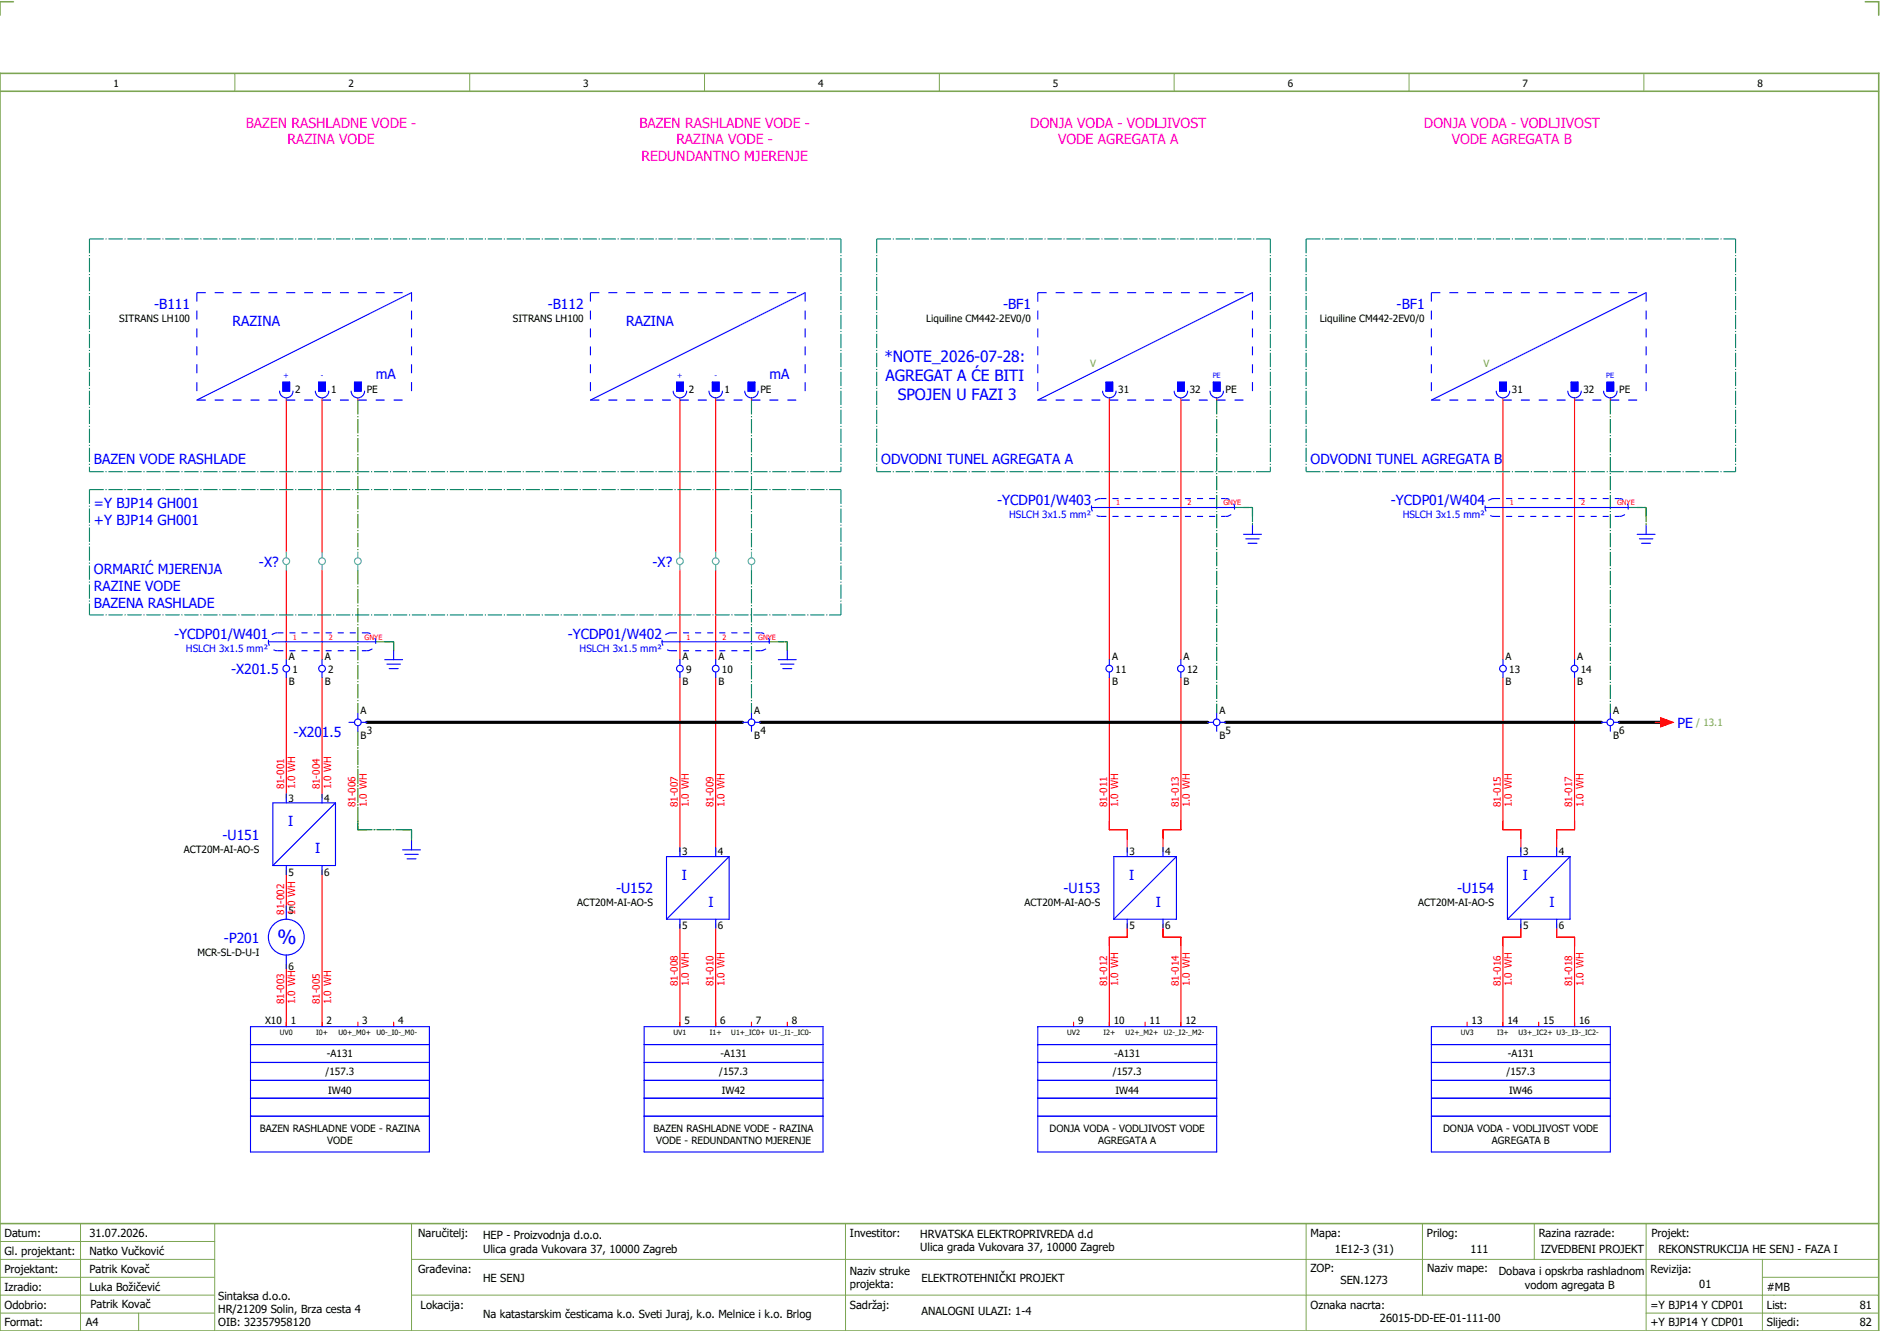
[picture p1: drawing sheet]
<svg xmlns="http://www.w3.org/2000/svg" width="421mm" height="297mm" viewBox="0 0 421 297" stroke-linecap="round" stroke-linejoin="round" font-family="sans-serif">
<path d="M0 16.4h420v281h-420zM3 .4h-3v3M417 .4h3v3M0 20.4h420M0 273.4h420" fill="none" stroke="#7ca552" stroke-width=".35"/>
<g fill="none" stroke="#7ca552" stroke-width=".22">
<path d="M52.5 16.4v4M105 16.4v4M157.5 16.4v4M210 16.4v4M262.5 16.4v4M315 16.4v4M367.5 16.4v4M0 277.4h48M18 273.4v24M48 273.4v24M92 273.4v24M189 273.4v24"/>
<path d="M292 273.4v23.8M318 273.4v16M343 273.4v8M368 273.4v23.8M0 281.4h48M0 285.4h47.8M0 293.4h47.8M31 293.4v4M47.8 289.4h-47.8M92 281.4h328M92 289.4h328M368 293.4h52"/>
<path d="M394 285.4h26M394 281.4v15.8"/>
</g>
<path d="M80 163.4v22M80 185.4h12M92 185.4v2.5" fill="none" stroke="#008000" stroke-width=".25" stroke-dasharray="3.2 .4 .3 .4"/>
<path d="M276 113.4h4M280 113.4v4M364 113.4h4M368 113.4v4M84 143.4h4M88 143.4v2M172 143.4h4M176 143.4v2" fill="none" stroke="#00be00" stroke-width=".25" stroke-dasharray="3.2 .4 .3 .4"/>
<g fill="none" stroke="#f00" stroke-width=".25">
<path d="M64 88.9v34.5M72 88.9v34.5M80 88.9v.5M152 88.9v34.5M160 88.9v34.5M168 88.9v.5M248 88.9v58.5M264 88.9v58.5M272 88.9v.5M336 88.9v58.5M352 88.9v58.5M360 88.9v.5"/>
<path d="M64 127.4v20M72 127.4v20M152 127.4v20M160 127.4v20M64 151.4v27M72 151.4v27M152 151.4v39M160 151.4v39M248 151.4v34h4v5M264 151.4v34h-4v5M336 151.4v34h4v5M352 151.4v34h-4v5"/>
<path d="M370 161.4h1.2M371.2 160.4l2.8 1-2.8 1zM64 194.4v9M72 194.4v35M64 215.4v14M152 206.4v23M160 206.4v23M252 206.4v3h-4v20M260 206.4v3h4v20M340 206.4v3h-4v20M348 206.4v3h4v20M80 228.4v1"/>
<path d="M88 228.4v1M168 228.4v1M176 228.4v1M240 228.4v1M256 228.4v1M328 228.4v1M344 228.4v1"/>
</g>
<path d="M80 89.4v34M168 89.4v34M272 89.4v70M360 89.4v70M80 127.4v32M168 127.4v32M80 183.4v2M80 185.4h2M90 185.4h2M92 185.4v2" fill="none" stroke="#008000" stroke-width=".25" stroke-dasharray="3.2 .4 .3 .4" stroke-linecap="butt"/>
<path d="M82 161.4h84M170 161.4h100M274 161.4h84M362 161.4h10" fill="none" stroke="#000" stroke-width=".7"/>
<g fill="none" stroke="#00f" stroke-width=".25">
<path d="M92 65.4l-48 24M180 65.4l-48 24M280 65.4l-48 24M368 65.4l-48 24M62.5 87.4a1.5 1.5 0 0 0 1.5 1.5 1.5 1.5 0 0 0 1.5-1.5M63.2 85.4h1.5v2h-1.5zM70.5 87.4a1.5 1.5 0 0 0 1.5 1.5 1.5 1.5 0 0 0 1.5-1.5M71.3 85.4h1.4v2h-1.4zM78.5 87.4a1.5 1.5 0 0 0 1.5 1.5 1.5 1.5 0 0 0 1.5-1.5M79.3 85.4h1.5v2h-1.5zM150.5 87.4a1.5 1.5 0 0 0 1.5 1.5 1.5 1.5 0 0 0 1.5-1.5M151.2 85.4h1.5v2h-1.5z"/>
<path d="M158.5 87.4a1.5 1.5 0 0 0 1.5 1.5 1.5 1.5 0 0 0 1.5-1.5M159.2 85.4h1.5v2h-1.5zM166.5 87.4a1.5 1.5 0 0 0 1.5 1.5 1.5 1.5 0 0 0 1.5-1.5M167.3 85.4h1.4v2h-1.4zM246.5 87.4a1.5 1.5 0 0 0 1.5 1.5 1.5 1.5 0 0 0 1.5-1.5M247.2 85.4h1.5v2h-1.5zM262.5 87.4a1.5 1.5 0 0 0 1.5 1.5 1.5 1.5 0 0 0 1.5-1.5M263.3 85.4h1.4v2h-1.4zM270.5 87.4a1.5 1.5 0 0 0 1.5 1.5 1.5 1.5 0 0 0 1.5-1.5M271.3 85.4h1.5v2h-1.5zM334.5 87.4a1.5 1.5 0 0 0 1.5 1.5 1.5 1.5 0 0 0 1.5-1.5M335.3 85.4h1.5v2h-1.5z"/>
<path d="M350.5 87.4a1.5 1.5 0 0 0 1.5 1.5 1.5 1.5 0 0 0 1.5-1.5M351.2 85.4h1.5v2h-1.5zM358.5 87.4a1.5 1.5 0 0 0 1.5 1.5 1.5 1.5 0 0 0 1.5-1.5M359.3 85.4h1.5v2h-1.5zM244 113.4h32M278 119.4h4M280 117.4v2M332 113.4h32M366 119.4h4M368 117.4v2M278.5 120.4h3M279 121.4h2"/>
<path d="M366.5 120.4h3M367 121.4h2M60 143.4h24M64 147.4v1.2M64 150.1v1.3M72 147.4v1.2M72 150.1v1.3M80 159.4v1.2M86 147.4h4M86.5 148.4h3M87 149.4h2M88 145.4v2"/>
<path d="M148 143.4h24M152 147.4v1.2M152 150.1v1.3M160 147.4v1.2M160 150.1v1.3M168 159.4v1.2M174 147.4h4M174.5 148.4h3M175 149.4h2M176 145.4v2M248 147.4v1.2M248 150.1v1.3"/>
<path d="M264 147.4v1.2M264 150.1v1.3M272 159.4v1.2M336 147.4v1.2M336 150.1v1.3M352 147.4v1.2M352 150.1v1.3M360 159.4v1.2M64 177.4v2M72 177.4v2M75 179.4l-14 14M75 179.4v14h-14"/>
<path d="M75 179.4h-14v14M78 161.4h1.3M80 162.1v1.3M80.8 161.4h1.2M166 161.4h1.3M168 162.1v1.3M168.7 161.4h1.3M270 161.4h1.3M272 162.1v1.3M272.8 161.4h1.2M358 161.4h1.3M360 162.1v1.3"/>
<path d="M360.8 161.4h1.2M64 193.4v2M72 193.4v2M90 189.9h4M90.5 190.9h3M91 191.9h2M92 187.9v2M152 189.4v2M160 189.4v2M163 191.4l-14 14M163 191.4v14h-14M163 191.4h-14v14"/>
<path d="M252 189.4v2M260 189.4v2M263 191.4v14h-14M263 191.4h-14v14M263 191.4l-14 14M340 189.4v2M348 189.4v2M351 191.4v14h-14M351 191.4h-14v14M351 191.4l-14 14M64 202.4v3M64 213.4v3"/>
<path d="M152 205.4v2M160 205.4v2M252 205.4v2M260 205.4v2M340 205.4v2M348 205.4v2M56 237.4h40M56 229.4h40v28h-40zM56 233.4h40M144 237.4h40M144 233.4h40M144 229.4h40v28h-40z"/>
<path d="M232 237.4h40M232 233.4h40M232 229.4h40v28h-40zM320 237.4h40M320 233.4h40M320 229.4h40v28h-40zM56 249.4h40M56 245.4h40M56 241.4h40M144 249.4h40M144 245.4h40M144 241.4h40"/>
<path d="M232 249.4h40M232 245.4h40M232 241.4h40M320 249.4h40M320 245.4h40M320 241.4h40"/>
<circle cx="64" cy="149.4" r=".75"/>
<circle cx="72" cy="149.4" r=".75"/>
<circle cx="152" cy="149.4" r=".75"/>
<circle cx="160" cy="149.4" r=".75"/>
<circle cx="248" cy="149.4" r=".75"/>
<circle cx="264" cy="149.4" r=".75"/>
<circle cx="336" cy="149.4" r=".75"/>
<circle cx="352" cy="149.4" r=".75"/>
<circle cx="80" cy="161.4" r=".75"/>
<circle cx="168" cy="161.4" r=".75"/>
<circle cx="272" cy="161.4" r=".75"/>
<circle cx="360" cy="161.4" r=".75"/>
<circle cx="64" cy="209.4" r="4"/>
</g>
<path d="M278 113.4h2M280 113.4v2M366 113.4h2M368 113.4v2M86 143.4h2M88 143.4v2M174 143.4h2M176 143.4v2" fill="none" stroke="#00be00" stroke-width=".25" stroke-dasharray="3.2 .4 .3 .4" stroke-linecap="butt"/>
<g fill="none" stroke="#007f7f" stroke-width=".25" stroke-dasharray="3.2 .4 .3 .4" stroke-linecap="butt">
<path d="M20 53.4h168M20 53.4v52M188 53.4v52M196 53.4h88M196 53.4v52M284 53.4v52M292 53.4h96M292 53.4v52M388 53.4v52M20 109.4h168M20 109.4v28M20 105.4h168"/>
<path d="M188 109.4v28M196 105.4h88M292 105.4h96M20 137.4h168"/>
</g>
<g fill="none" stroke="#52a5a5" stroke-width=".25">
<path d="M64 123.4v1.2M64 126.1v1.3M72 123.4v1.2M72 126.1v1.3M80 123.4v1.2M80 126.1v1.3M152 123.4v1.2M152 126.1v1.3M160 123.4v1.2M160 126.1v1.3M168 123.4v1.2M168 126.1v1.3"/>
<circle cx="64" cy="125.4" r=".75"/>
<circle cx="72" cy="125.4" r=".75"/>
<circle cx="80" cy="125.4" r=".75"/>
<circle cx="152" cy="125.4" r=".75"/>
<circle cx="160" cy="125.4" r=".75"/>
<circle cx="168" cy="125.4" r=".75"/>
</g>
<g fill="#00f" stroke="#00f" stroke-width=".22">
<path d="M63.2 85.4h1.5v2h-1.5z"/>
<path d="M71.3 85.4h1.4v2h-1.4z"/>
<path d="M79.3 85.4h1.5v2h-1.5z"/>
<path d="M151.2 85.4h1.5v2h-1.5z"/>
<path d="M159.2 85.4h1.5v2h-1.5z"/>
<path d="M167.3 85.4h1.4v2h-1.4z"/>
<path d="M263.3 85.4h1.4v2h-1.4z"/>
<path d="M247.2 85.4h1.5v2h-1.5z"/>
<path d="M335.3 85.4h1.5v2h-1.5z"/>
<path d="M351.2 85.4h1.5v2h-1.5z"/>
<path d="M271.3 85.4h1.5v2h-1.5z"/>
<path d="M359.3 85.4h1.5v2h-1.5z"/>
</g>
<g fill="none" stroke="#00f" stroke-width=".25" stroke-dasharray="2 2" stroke-linecap="butt">
<path d="M44 65.4h48M44 65.4v24M92 65.4v24M132 65.4h48M132 65.4v24M180 65.4v24M232 65.4h48M232 65.4v24M280 65.4v24M320 65.4h48M320 65.4v24M368 65.4v24"/>
<path d="M44 89.4h48M132 89.4h48M232 89.4h48M320 89.4h48"/>
</g>
<g fill="none" stroke="#00f" stroke-width=".25" stroke-dasharray="1.4 1.4" stroke-linecap="butt">
<path d="M246 115.4h28M246 111.4h28M246 111.4a2 2 0 0 0-2 2 2 2 0 0 0 2 2M274 115.4a2 2 0 0 0 2-2 2 2 0 0 0-2-2M334 115.4h28M334 111.4h28M334 111.4a2 2 0 0 0-2 2 2 2 0 0 0 2 2M362 115.4a2 2 0 0 0 2-2 2 2 0 0 0-2-2M62 145.4h20M62 141.4h20M62 141.4a2 2 0 0 0-2 2 2 2 0 0 0 2 2M82 145.4a2 2 0 0 0 2-2 2 2 0 0 0-2-2"/>
<path d="M150 145.4h20M150 141.4h20M150 141.4a2 2 0 0 0-2 2 2 2 0 0 0 2 2M170 145.4a2 2 0 0 0 2-2 2 2 0 0 0-2-2"/>
</g>
<path d="M371.2 160.4l2.8 1-2.8 1z" fill="#f00" stroke="#f00" stroke-width=".22"/>
<text font-size="4.3" fill="#00f" x="62" y="211">%</text>
<g font-size="3.5" fill="#00f">
<text x="197.7" y="80.9">*NOTE_2026-07-28:</text>
<text x="197.9" y="85.1">AGREGAT A ĆE BITI</text>
<text x="200.7" y="89.3">SPOJEN U FAZI 3</text>
</g>
<g font-size="3.1" fill="#f0f">
<text x="54.9" y="28.5">BAZEN RASHLADNE VODE -</text>
<text x="142.9" y="28.5">BAZEN RASHLADNE VODE -</text>
<text x="230.3" y="28.5">DONJA VODA - VODLJIVOST</text>
<text x="318.3" y="28.5">DONJA VODA - VODLJIVOST</text>
<text x="64.3" y="32.3">RAZINA VODE</text>
<text x="151.2" y="32.3">RAZINA VODE -</text>
<text x="236.5" y="32.3">VODE AGREGATA A</text>
<text x="324.6" y="32.3">VODE AGREGATA B</text>
<text x="143.4" y="36">REDUNDANTNO MJERENJE</text>
</g>
<g font-size="3.1" fill="#00f">
<text x="34.5" y="69">-B111</text>
<text x="122.5" y="69">-B112</text>
<text x="224.2" y="69">-BF1</text>
<text x="312.2" y="69">-BF1</text>
<text x="52" y="72.8">RAZINA</text>
<text x="140" y="72.8">RAZINA</text>
<text x="84" y="84.8">mA</text>
<text x="172" y="84.8">mA</text>
<text x="21" y="103.8">BAZEN VODE RASHLADE</text>
<text x="197" y="103.8">ODVODNI TUNEL AGREGATA A</text>
<text x="293" y="103.8">ODVODNI TUNEL AGREGATA B</text>
<text x="21" y="113.5">=Y BJP14 GH001</text>
<text x="222.9" y="112.8">-YCDP01/W403</text>
<text x="310.9" y="112.8">-YCDP01/W404</text>
<text x="21" y="117.3">+Y BJP14 GH001</text>
<text x="21" y="128.3">ORMARIĆ MJERENJA</text>
<text x="57.9" y="126.6">-X?</text>
<text x="145.9" y="126.6">-X?</text>
<text x="21" y="132">RAZINE VODE</text>
<text x="21" y="135.8">BAZENA RASHLADE</text>
<text x="38.9" y="142.8">-YCDP01/W401</text>
<text x="126.9" y="142.8">-YCDP01/W402</text>
<text x="51.6" y="150.6">-X201.5</text>
<text x="65.6" y="164.7">-X201.5</text>
<text x="375" y="162.6">PE</text>
<text x="64.4" y="184.6">I</text>
<text x="49.8" y="187.6">-U151</text>
<text x="70.4" y="190.6">I</text>
<text x="152.4" y="196.6">I</text>
<text x="252.4" y="196.6">I</text>
<text x="340.4" y="196.6">I</text>
<text x="137.7" y="199.6">-U152</text>
<text x="158.4" y="202.6">I</text>
<text x="237.8" y="199.6">-U153</text>
<text x="258.4" y="202.6">I</text>
<text x="325.8" y="199.6">-U154</text>
<text x="346.4" y="202.6">I</text>
<text x="50.1" y="210.6">-P201</text>
</g>
<g font-size="2.5">
<text x="1" y="276.4">Datum:</text>
<text x="1" y="280.4">Gl. projektant:</text>
<text x="20" y="276.4">31.07.2026.</text>
<text x="20" y="280.4">Natko Vučković</text>
<text x="93.5" y="276.4">Naručitelj:</text>
<text x="108" y="276.9">HEP - Proizvodnja d.o.o.</text>
<text x="108" y="279.9">Ulica grada Vukovara 37, 10000 Zagreb</text>
<text x="190" y="276.4">Investitor:</text>
<text x="205.7" y="276.6">HRVATSKA ELEKTROPRIVREDA d.d</text>
<text x="205.7" y="279.6">Ulica grada Vukovara 37, 10000 Zagreb</text>
<text x="293" y="276.4">Mapa:</text>
<text x="298.4" y="279.9">1E12-3 (31)</text>
<text x="319" y="276.4">Prilog:</text>
<text x="328.7" y="279.9">111</text>
<text x="344" y="276.4">Razina razrade:</text>
<text x="344.4" y="279.9">IZVEDBENI PROJEKT</text>
<text x="369.2" y="276.3">Projekt:</text>
<text x="370.8" y="279.9">REKONSTRUKCIJA HE SENJ - FAZA I</text>
<text x="1" y="284.4">Projektant:</text>
<text x="20" y="284.4">Patrik Kovač</text>
<text x="93.5" y="284.4">Građevina:</text>
<text x="108" y="286.4">HE SENJ</text>
<text x="190" y="284.9">Naziv struke</text>
<text x="190" y="287.9">projekta:</text>
<text x="206" y="286.5">ELEKTROTEHNIČKI PROJEKT</text>
<text x="293" y="284.3">ZOP:</text>
<text x="299.7" y="286.9">SEN.1273</text>
<text x="319" y="284.3">Naziv mape:</text>
<text x="335.1" y="285">Dobava i opskrba rashladnom</text>
<text x="340.9" y="288">vodom agregata B</text>
<text x="369" y="284.4">Revizija:</text>
<text x="379.9" y="287.9">01</text>
<text x="1" y="288.4">Izradio:</text>
<text x="1" y="292.4">Odobrio:</text>
<text x="20" y="288.4">Luka Božičević</text>
<text x="20.2" y="292.3">Patrik Kovač</text>
<text x="48.8" y="290.4">Sintaksa d.o.o.</text>
<text x="48.8" y="293.4">HR/21209 Solin, Brza cesta 4</text>
<text x="94" y="292.4">Lokacija:</text>
<text x="190" y="292.4">Sadržaj:</text>
<text x="206" y="293.9">ANALOGNI ULAZI: 1-4</text>
<text x="293" y="292.4">Oznaka nacrta:</text>
<text x="369" y="292.4">=Y BJP14 Y CDP01</text>
<text x="395" y="292.4">List:</text>
<text x="395" y="288.4">#MB</text>
<text x="415.8" y="292.4">81</text>
<text x="1" y="296.4">Format:</text>
<text x="19.2" y="296.4">A4</text>
<text x="48.8" y="296.4">OIB: 32357958120</text>
<text x="108" y="294.4">Na katastarskim česticama k.o. Sveti Juraj, k.o. Melnice i k.o. Brlog</text>
<text x="308.5" y="295.4">26015-DD-EE-01-111-00</text>
<text x="369" y="296.4">+Y BJP14 Y CDP01</text>
<text x="395" y="296.4">Slijedi:</text>
<text x="415.8" y="296.4">82</text>
</g>
<g font-size="2.2">
<text x="25.4" y="19.4">1</text>
<text x="77.9" y="19.4">2</text>
<text x="130.4" y="19.4">3</text>
<text x="182.9" y="19.4">4</text>
<text x="235.4" y="19.4">5</text>
<text x="287.9" y="19.4">6</text>
<text x="340.4" y="19.4">7</text>
<text x="392.9" y="19.4">8</text>
<text x="26.7" y="71.9">SITRANS LH100</text>
<text x="114.7" y="71.9">SITRANS LH100</text>
<text x="207.1" y="71.9">Liquiline CM442-2EV0/0</text>
<text x="295.1" y="71.9">Liquiline CM442-2EV0/0</text>
<text x="66" y="87.8">2</text>
<text x="74" y="87.8">1</text>
<text x="82" y="87.8">PE</text>
<text x="154" y="87.8">2</text>
<text x="162" y="87.8">1</text>
<text x="170" y="87.8">PE</text>
<text x="250" y="87.8">31</text>
<text x="266" y="87.8">32</text>
<text x="274" y="87.8">PE</text>
<text x="338" y="87.8">31</text>
<text x="354" y="87.8">32</text>
<text x="362" y="87.8">PE</text>
<text x="64.6" y="147.5">A</text>
<text x="72.6" y="147.5">A</text>
<text x="152.6" y="147.5">A</text>
<text x="160.6" y="147.5">A</text>
<text x="248.6" y="147.5">A</text>
<text x="264.6" y="147.5">A</text>
<text x="336.6" y="147.5">A</text>
<text x="352.6" y="147.5">A</text>
<text x="64.6" y="153">B</text>
<text x="65.4" y="150.3">1</text>
<text x="72.6" y="153">B</text>
<text x="73.4" y="150.3">2</text>
<text x="152.6" y="153">B</text>
<text x="153.4" y="150.3">9</text>
<text x="160.6" y="153">B</text>
<text x="161.4" y="150.3">10</text>
<text x="248.6" y="153">B</text>
<text x="249.4" y="150.3">11</text>
<text x="264.6" y="153">B</text>
<text x="265.4" y="150.3">12</text>
<text x="336.6" y="153">B</text>
<text x="337.4" y="150.3">13</text>
<text x="352.6" y="153">B</text>
<text x="353.4" y="150.3">14</text>
<text x="80.6" y="159.5">A</text>
<text x="168.6" y="159.5">A</text>
<text x="272.6" y="159.5">A</text>
<text x="360.6" y="159.5">A</text>
<text x="80.6" y="165">B</text>
<text x="82" y="164">3</text>
<text x="168.6" y="165">B</text>
<text x="170" y="164">4</text>
<text x="272.6" y="165">B</text>
<text x="274" y="164">5</text>
<text x="360.6" y="165">B</text>
<text x="362" y="164">6</text>
<text x="64.5" y="179.1">3</text>
<text x="72.5" y="179.1">4</text>
<text x="41.1" y="190.5">ACT20M-AI-AO-S</text>
<text x="152.5" y="191.1">3</text>
<text x="160.5" y="191.1">4</text>
<text x="252.5" y="191.1">3</text>
<text x="260.5" y="191.1">4</text>
<text x="340.5" y="191.1">3</text>
<text x="348.5" y="191.1">4</text>
<text x="64.5" y="195.6">5</text>
<text x="72.5" y="195.6">6</text>
<text x="129.1" y="202.5">ACT20M-AI-AO-S</text>
<text x="229.1" y="202.5">ACT20M-AI-AO-S</text>
<text x="317.1" y="202.5">ACT20M-AI-AO-S</text>
<text x="64.5" y="204.1">5</text>
<text x="152.5" y="207.6">5</text>
<text x="160.5" y="207.6">6</text>
<text x="252.5" y="207.6">5</text>
<text x="260.5" y="207.6">6</text>
<text x="340.5" y="207.6">5</text>
<text x="348.5" y="207.6">6</text>
<text x="44.1" y="213.5">MCR-SL-D-U-I</text>
<text x="64.5" y="216.6">6</text>
<text x="59.3" y="228.7">X10</text>
<text x="65" y="228.7">1</text>
<text x="73" y="228.7">2</text>
<text x="81" y="228.7">3</text>
<text x="89" y="228.7">4</text>
<text x="153" y="228.7">5</text>
<text x="161" y="228.7">6</text>
<text x="169" y="228.7">7</text>
<text x="177" y="228.7">8</text>
<text x="241" y="228.7">9</text>
<text x="249" y="228.7">10</text>
<text x="257" y="228.7">11</text>
<text x="265" y="228.7">12</text>
<text x="329" y="228.7">13</text>
<text x="337" y="228.7">14</text>
<text x="345" y="228.7">15</text>
<text x="353" y="228.7">16</text>
<text x="73.1" y="236.1">-A131</text>
<text x="161.1" y="236.1">-A131</text>
<text x="249.1" y="236.1">-A131</text>
<text x="337.1" y="236.1">-A131</text>
<text x="72.8" y="240.1">/157.3</text>
<text x="73.4" y="244.3">IW40</text>
<text x="160.8" y="240.1">/157.3</text>
<text x="161.4" y="244.3">IW42</text>
<text x="248.8" y="240.1">/157.3</text>
<text x="249.4" y="244.3">IW44</text>
<text x="336.8" y="240.1">/157.3</text>
<text x="337.4" y="244.3">IW46</text>
<text x="58.1" y="252.9">BAZEN RASHLADNE VODE - RAZINA</text>
<text x="73.2" y="255.6">VODE</text>
<text x="146.1" y="252.9">BAZEN RASHLADNE VODE - RAZINA</text>
<text x="146.7" y="255.6">VODE - REDUNDANTNO MJERENJE</text>
<text x="234.6" y="252.9">DONJA VODA - VODLJIVOST VODE</text>
<text x="245.5" y="255.6">AGREGATA A</text>
<text x="322.6" y="252.9">DONJA VODA - VODLJIVOST VODE</text>
<text x="333.5" y="255.6">AGREGATA B</text>
</g>
<g font-size="2.2" fill="#7ca552">
<text x="243.7" y="81.9">V</text>
<text x="331.7" y="81.9">V</text>
<text x="379.2" y="162.3">/ 13.1</text>
</g>
<g font-size="2.2" fill="#00f">
<text x="225.6" y="115.6">HSLCH 3x1.5 mm²</text>
<text x="313.6" y="115.6">HSLCH 3x1.5 mm²</text>
<text x="41.6" y="145.6">HSLCH 3x1.5 mm²</text>
<text x="129.6" y="145.6">HSLCH 3x1.5 mm²</text>
</g>
<g font-size="2.2" fill="#f00">
<text x="63.5" y="176.4" transform="rotate(-90 63.5 176.4)">81-001</text>
<text x="66" y="176.4" transform="rotate(-90 66 176.4)">1.0 WH</text>
<text x="71.5" y="176.4" transform="rotate(-90 71.5 176.4)">81-004</text>
<text x="74" y="176.4" transform="rotate(-90 74 176.4)">1.0 WH</text>
<text x="79.5" y="180.4" transform="rotate(-90 79.5 180.4)">81-006</text>
<text x="82" y="180.4" transform="rotate(-90 82 180.4)">1.0 WH</text>
<text x="151.5" y="180.4" transform="rotate(-90 151.5 180.4)">81-007</text>
<text x="154" y="180.4" transform="rotate(-90 154 180.4)">1.0 WH</text>
<text x="159.5" y="180.4" transform="rotate(-90 159.5 180.4)">81-009</text>
<text x="162" y="180.4" transform="rotate(-90 162 180.4)">1.0 WH</text>
<text x="247.5" y="180.4" transform="rotate(-90 247.5 180.4)">81-011</text>
<text x="250" y="180.4" transform="rotate(-90 250 180.4)">1.0 WH</text>
<text x="263.5" y="180.4" transform="rotate(-90 263.5 180.4)">81-013</text>
<text x="266" y="180.4" transform="rotate(-90 266 180.4)">1.0 WH</text>
<text x="335.5" y="180.4" transform="rotate(-90 335.5 180.4)">81-015</text>
<text x="338" y="180.4" transform="rotate(-90 338 180.4)">1.0 WH</text>
<text x="351.5" y="180.4" transform="rotate(-90 351.5 180.4)">81-017</text>
<text x="354" y="180.4" transform="rotate(-90 354 180.4)">1.0 WH</text>
<text x="63.5" y="204.4" transform="rotate(-90 63.5 204.4)">81-002</text>
<text x="66" y="204.4" transform="rotate(-90 66 204.4)">1.0 WH</text>
<text x="151.5" y="220.4" transform="rotate(-90 151.5 220.4)">81-008</text>
<text x="154" y="220.4" transform="rotate(-90 154 220.4)">1.0 WH</text>
<text x="159.5" y="220.4" transform="rotate(-90 159.5 220.4)">81-010</text>
<text x="162" y="220.4" transform="rotate(-90 162 220.4)">1.0 WH</text>
<text x="247.5" y="220.4" transform="rotate(-90 247.5 220.4)">81-012</text>
<text x="250" y="220.4" transform="rotate(-90 250 220.4)">1.0 WH</text>
<text x="263.5" y="220.4" transform="rotate(-90 263.5 220.4)">81-014</text>
<text x="266" y="220.4" transform="rotate(-90 266 220.4)">1.0 WH</text>
<text x="335.5" y="220.4" transform="rotate(-90 335.5 220.4)">81-016</text>
<text x="338" y="220.4" transform="rotate(-90 338 220.4)">1.0 WH</text>
<text x="351.5" y="220.4" transform="rotate(-90 351.5 220.4)">81-018</text>
<text x="354" y="220.4" transform="rotate(-90 354 220.4)">1.0 WH</text>
<text x="63.5" y="224.4" transform="rotate(-90 63.5 224.4)">81-003</text>
<text x="66" y="224.4" transform="rotate(-90 66 224.4)">1.0 WH</text>
<text x="71.5" y="224.4" transform="rotate(-90 71.5 224.4)">81-005</text>
<text x="74" y="224.4" transform="rotate(-90 74 224.4)">1.0 WH</text>
</g>
<g font-size="1.6" fill="#00f">
<text x="63.4" y="84.6">+</text>
<text x="71.7" y="84.6">-</text>
<text x="151.4" y="84.6">+</text>
<text x="159.7" y="84.6">-</text>
<text x="271.1" y="84.6">PE</text>
<text x="359.1" y="84.6">PE</text>
</g>
<g font-size="1.6" fill="#f00">
<text x="249.5" y="112.9">1</text>
<text x="265.5" y="112.9">2</text>
<text x="273.5" y="112.9">GNYE</text>
<text x="337.5" y="112.9">1</text>
<text x="353.5" y="112.9">2</text>
<text x="361.5" y="112.9">GNYE</text>
<text x="65.5" y="142.9">1</text>
<text x="73.5" y="142.9">2</text>
<text x="81.5" y="142.9">GNYE</text>
<text x="153.5" y="142.9">1</text>
<text x="161.5" y="142.9">2</text>
<text x="169.5" y="142.9">GNYE</text>
</g>
<g font-size="1.6">
<text x="62.5" y="231.2">UV0</text>
<text x="70.7" y="231.2">I0+</text>
<text x="75.7" y="231.2">U0+_M0+</text>
<text x="84.2" y="231.2">U0-_I0-_M0-</text>
<text x="150.5" y="231.2">UV1</text>
<text x="158.7" y="231.2">I1+</text>
<text x="163.5" y="231.2">U1+_IC0+ U1-_I1-_IC0-</text>
<text x="238.5" y="231.2">UV2</text>
<text x="246.7" y="231.2">I2+</text>
<text x="251.7" y="231.2">U2+_M2+</text>
<text x="260.2" y="231.2">U2-_I2-_M2-</text>
<text x="326.5" y="231.2">UV3</text>
<text x="334.7" y="231.2">I3+</text>
<text x="339.5" y="231.2">U3+_IC2+ U3-_I3-_IC2-</text>
</g>
</svg>
